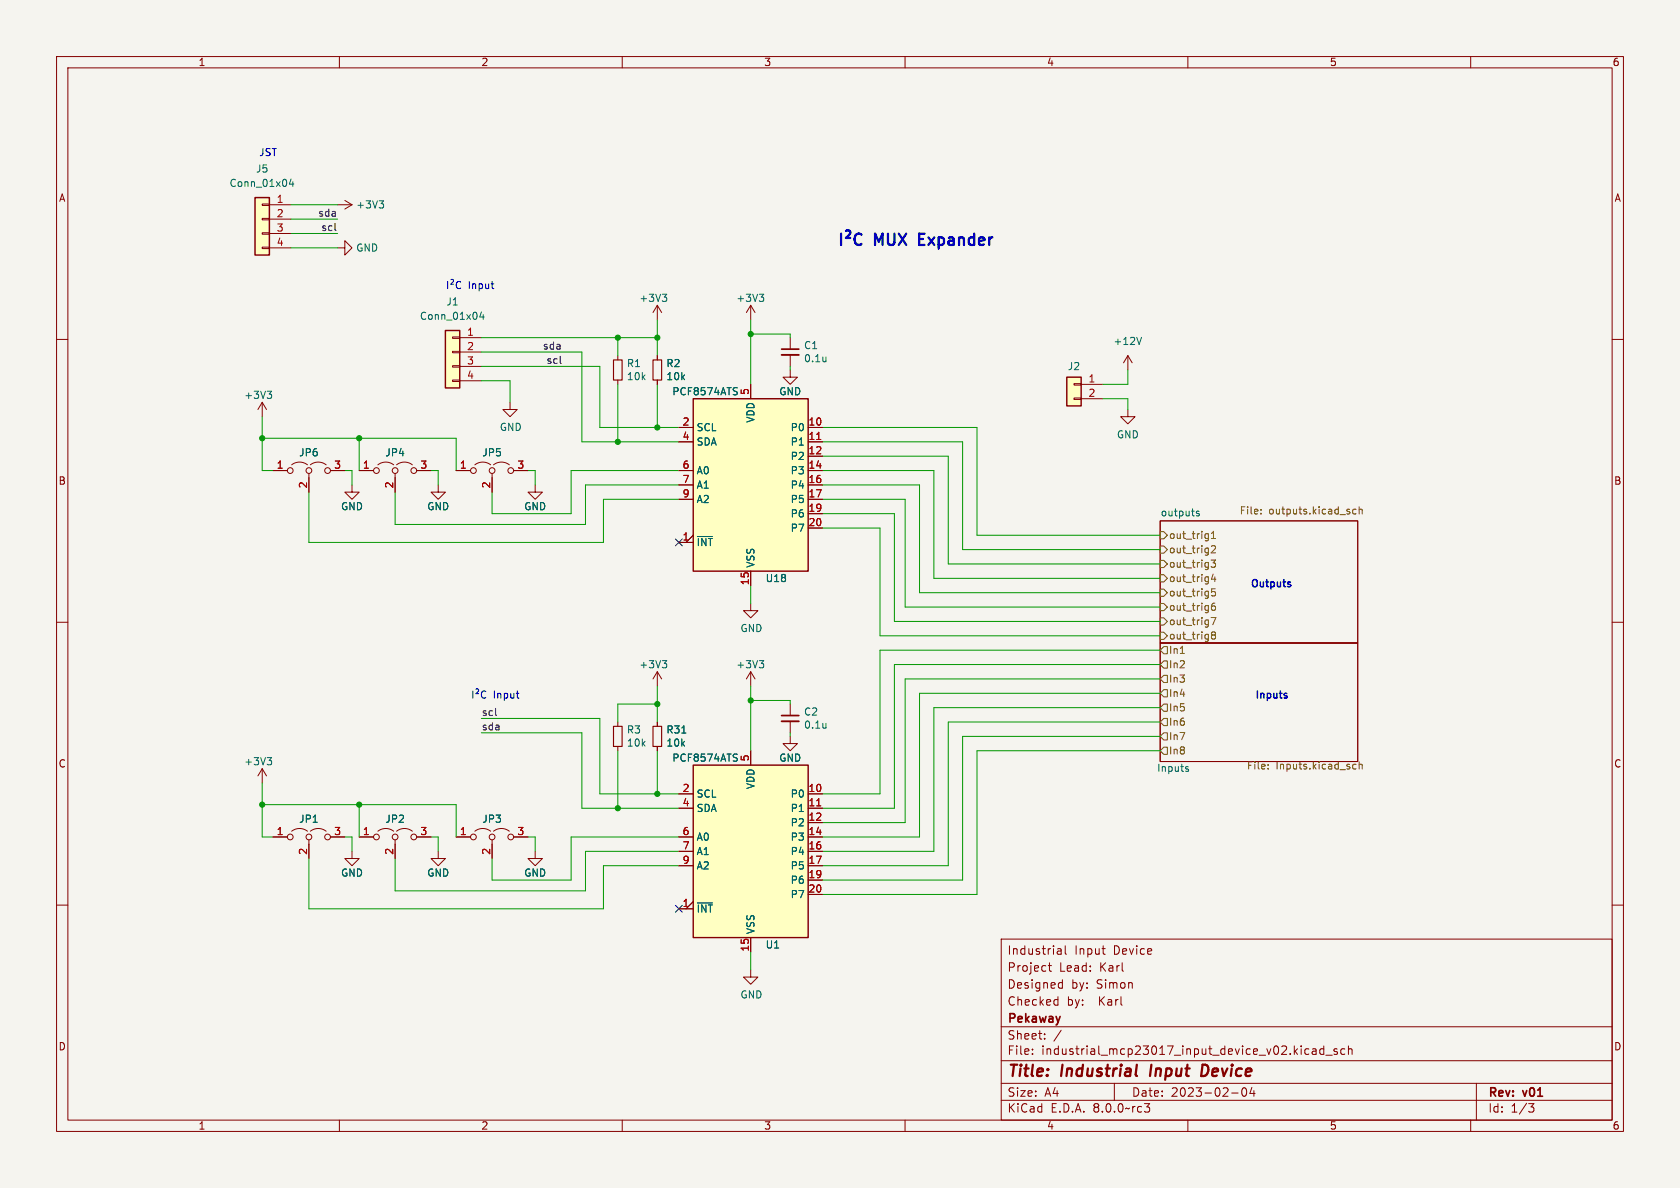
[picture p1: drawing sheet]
<svg xmlns="http://www.w3.org/2000/svg" width="297mm" height="210mm" viewBox="0 0 297 210" stroke-linecap="round" stroke-linejoin="round" font-family="sans-serif">
<path d="M0 0h297v210h-297z" fill="#f5f4ef" stroke="#f5f4ef" stroke-width=".18"/>
<g fill="none" stroke="#840000" stroke-width=".18">
<path d="M10 10h277v190h-277zM12 12h273v186h-273zM60 10v2M110 10v2M160 10v2M210 10v2M260 10v2M10 60h2M285 60h2M46.4 71.1l-.8 1.3M46.4 71.1v2.6M46.4 71.1l.7 1.3"/>
<path d="M205.1 92.1h34.9v21.6h-34.9zM10 110h2M205.1 113.7h34.9v20.9h-34.9zM285 110h2M10 160h2M285 160h2M177 166h108v32h-108zM185.3 170.7h.6M185.5 170.2v1.3l.4 .2M186.6 176.7l.4 .1M187 167.8h.5l.1 .9M187 168.6h.6"/>
<path d="M187 176.2v1.5M187 177.6l-.4 .1M187.4 173.7l.4 .1M187.6 168.1l-.6 .1M187.8 173.2v1.5M187.8 174.6l-.4 .1M188.3 167.2v1.3l.2 .2M194.8 167.7h.6M195.2 168.7h.2M60 198v2M110 198v2M160 198v2"/>
<path d="M177 194.5h108M177 191.5h108M177 187.5h108M177 181.5h108M182.5 186.3v.1M182.5 185.5v.1M184.7 183.6v.1M184.7 182.8v.1M187.6 182.1l-1.3 2M197 191.5v3M202.3 195.1h.9l-.5 .6 .5 .1v.5l-.2 .3h-.5M210 198v2"/>
<path d="M217.7 193.2h1.2M219.7 192.4l.2-.1a.81 .81 0 0 1 .6 .6 .81 .81 0 0 1-.3 .8l-.2 .1a.81 .81 0 0 1-.3-1.4zM221.3 192.2l-.3 1.1h.9M221.7 192.8v1M231.2 185.4l.2 .1M231.4 186.3l-.2 .1M232 185.5h.6l.1 .9M232.7 185.8h-.5a.29 .29 0 0 0-.2 .3 .29 .29 0 0 0 .2 .3l.5-.1M234 185.5l-.4-.1-.3 .3v.4l.2 .2h.5M234 184.9v1.5M234.4 186.5h1.1M236.4 185.5l-.4-.1-.2 .2 .1 .2 .5 .2v.3h-.6"/>
<path d="M237.7 185.5l-.4-.1-.3 .3v.4l.2 .2h.5M238.4 185.5l.2-.1 .4 .1v.9M238.4 184.9v1.5M260 198v2M261 191.5v6.5M270.2 195.1h1l-.5 .6 .4 .1 .1 .5-.3 .3h-.4"/>
</g>
<path d="M203.6 188.2l-.3 2M213.3 188.3l-.7-.1-.3 2h.5l.5-.3" fill="none" stroke="#840000" stroke-width=".4"/>
<g fill="none" stroke="#725600" stroke-width=".18">
<path d="M205.1 94h.6l.7 .6-.7 .7h-.6zM205.1 96.5h.6l.7 .7-.7 .6h-.6zM205.1 99.1h.6l.7 .6-.7 .6h-.6zM214.1 99h.8l-.4 .5 .3 .1v.6l-.2 .1-.5-.1M214.2 96.6l.4-.1 .3 .3-.8 .9h.8M214.2 95.2h.7M214.2 94.3l.3-.4v1.3M222.9 90.7v.2M222.9 90.1v.1M239.7 90.1l-.3-.1-.3 .3 .2 .5h.4M240.3 90.1l.2-.1 .3 .1v.8M240.3 89.6v1.3"/>
<path d="M205.1 111.8h.6l.7 .6-.7 .6h-.6zM205.1 109.2h.6l.7 .7-.7 .6h-.6zM205.1 106.7h.6l.7 .6-.7 .7h-.6zM205.1 104.1h.6l.7 .7-.7 .6h-.6zM205.1 101.6h.6l.7 .6-.7 .7h-.6zM205.7 119.4h.7v1.3h-.7l-.6-.7zM205.7 116.8h.7v1.3h-.7l-.6-.6zM205.7 114.3h.7v1.3h-.7l-.6-.7zM208.7 115.5h.7M214.1 109.2h.9l-.6 1.2M214.4 112.2l-.2-.2 .2-.3h.2l.3 .2-.3 .3M214.4 112.2l-.2 .3v.4l.2 .1 .4-.1 .1-.2-.1-.3-.2-.2"/>
<path d="M214.4 112.2h.2M214.5 101.5l-.3 .9h.8M214.8 106.6l-.4 .1a.86 .86 0 0 0 0 1.2l.4-.1 .1-.4-.3-.3-.3 .1-.1 .2M214.8 102v.8M214.8 104.1h-.6v.6l.1-.1h.5l.1 .2-.1 .4-.2 .2-.4-.2M205.7 127h.7v1.3h-.7l-.6-.7zM205.7 124.5h.7v1.2h-.7l-.6-.6zM205.7 129.5h.7v1.3h-.7l-.6-.6zM205.7 132.1h.7v1.3h-.7l-.6-.7zM205.7 121.9h.7v1.3h-.7l-.6-.6zM224.2 135.8v.1M224.2 135.2v.1"/>
<path d="M239.2 135.8l.2 .1h.3M239.7 135.2l-.3-.1-.2 .1M240.3 134.7v1.2M240.3 135.2l.2-.1 .3 .1v.7"/>
</g>
<path d="M47.2 69.2h.8l-.4 .4M47.8 69.6l.2 .3v.3l-.2 .2M212 90.4h-.3l-.2 .1 .1 .2 .4 .1v.3h-.5M209.8 135.9l.3 .1v.2l-.1 .2h-.3M209.8 135.5l.3 .1" fill="none" stroke="#006464" stroke-width=".18"/>
<path d="M45.1 34.9h2.5v10.2h-2.5z" fill="#ffffc2"/>
<g fill="none" stroke="#840000" stroke-width=".18">
<path d="M46.4 38.6h1.2v.3h-1.2zM46.4 36.1h1.2v.2h-1.2zM47.6 36.2h3.8M47.6 38.7h3.8M59.7 36.2h2.5M61 35.4l1.2 .8M62.2 36.2l-1.2 .8M46.4 43.7h1.2v.2h-1.2zM46.4 41.1h1.2v.3h-1.2zM47.6 41.3h3.8M47.6 43.8h3.8M59.7 43.8h1.3v-1.3l1.2 1.3-1.2 1.3v-1.3"/>
<path d="M116.2 54l-.8 1.2M116.2 54v2.5M116.2 54l.8 1.2M116.2 62.9v.7M116.2 67.2v.7M139.7 65.4v1.3h1.3l-1.3 1.2-1.3-1.2h1.3M48.3 148h2.5M51.6 146.9a2.26 2.26 0 0 1 2.8 0M54.6 148.5v3.3M54.9 146.9a2.26 2.26 0 0 1 2.8 0M58.4 148h2.6"/>
<circle cx="51.3" cy="148" r=".51"/>
<circle cx="54.6" cy="148" r=".51"/>
<circle cx="57.9" cy="148" r=".51"/>
</g>
<path d="M45.1 34.9h2.5v10.2h-2.5z" fill="none" stroke="#840000" stroke-width=".25"/>
<path d="M51.5 31.6l-.3 .9h.7M51.8 32.1v.9M67 35.5h.8l-.4 .5M67.6 36l.2 .2v.3l-.2 .3M117.1 52h.8l-.5 .5M117.6 52.5l.3 .2v.3l-.3 .3" fill="none" stroke="#006464" stroke-width=".18"/>
<path d="M115.4 63.6h1.6v3.6h-1.6z" fill="none" stroke="#840000" stroke-width=".2"/>
<path d="M78.7 58.4h2.6v10.2h-2.6z" fill="#ffffc2"/>
<g fill="none" stroke="#840000" stroke-width=".18">
<path d="M80 59.6h1.3v.2h-1.3zM81.3 59.7h3.8M132.7 54l-.7 1.2M132.7 54v2.5M132.7 54l.8 1.2M139.7 59.7v2M80 67.2h1.3v.2h-1.3zM80 64.6h1.3v.3h-1.3zM80 62.1h1.3v.3h-1.3zM81.3 62.2h3.8M81.3 64.8h3.8M81.3 67.3h3.8"/>
<path d="M109.2 62.9v.7M109.2 67.2v.7M139.7 62.7v2.1M199.4 72.4v1.3h1.3l-1.3 1.2-1.3-1.2h1.3M48.3 83.2h2.5M51.6 82.2a2.26 2.26 0 0 1 2.8 0M54.6 83.7v3.3M54.9 82.2a2.26 2.26 0 0 1 2.8 0M58.4 83.2h2.6M116.2 118.7v2.6M116.2 118.7l-.8 1.3M116.2 118.7l.8 1.3"/>
<path d="M132.7 106.7v1.3h1.3l-1.3 1.2-1.3-1.2h1.3M132.7 118.7v2.6M132.7 118.7l-.7 1.3M132.7 118.7l.8 1.3M46.4 135.9l-.8 1.3M46.4 135.9v2.5M46.4 135.9l.7 1.3M109.2 127.6v.8M109.2 132v.7M116.2 127.6v.8M116.2 132v.7M139.7 130.2v1.2h1.3l-1.3 1.3-1.3-1.3h1.3"/>
<path d="M139.7 124.5v2M139.7 127.5v2M62.2 150.5v1.3h1.3l-1.3 1.2-1.2-1.2h1.2M63.5 148h2.5M66.8 146.9a2.26 2.26 0 0 1 2.8 0M69.8 148.5v3.3M70.1 146.9a2.26 2.26 0 0 1 2.8 0M73.7 148h2.5M77.5 150.5v1.3h1.2l-1.2 1.2-1.3-1.2h1.3M80.6 148h2.6M83.9 146.9a2.26 2.26 0 0 1 2.8 0M87 148.5v3.3"/>
<path d="M87.2 146.9a2.26 2.26 0 0 1 2.8 0M90.8 148h2.5M94.6 150.5v1.3h1.3l-1.3 1.2-1.3-1.2h1.3"/>
<circle cx="51.3" cy="83.2" r=".51"/>
<circle cx="54.6" cy="83.2" r=".51"/>
<circle cx="57.9" cy="83.2" r=".51"/>
<circle cx="66.5" cy="148" r=".51"/>
<circle cx="69.9" cy="148" r=".51"/>
<circle cx="73.2" cy="148" r=".51"/>
<circle cx="83.7" cy="148" r=".51"/>
<circle cx="87" cy="148" r=".51"/>
<circle cx="90.3" cy="148" r=".51"/>
</g>
<path d="M78.7 58.4h2.6v10.2h-2.6z" fill="none" stroke="#840000" stroke-width=".25"/>
<g fill="none" stroke="#006464" stroke-width=".18">
<path d="M85.1 55.1l-.3 .9h.8M85.4 55.6v.9M134.2 52h.8l-.4 .5M134.8 52.5l.2 .2v.3l-.2 .3M146 63.1v.9M146 63.8v.1M117.1 116.8h.8l-.5 .5M117.6 117.3l.3 .2v.3l-.3 .3M134.2 116.8h.8l-.4 .5M134.8 117.3l.2 .2v.3l-.2 .3M47.2 133.9h.8l-.4 .5M47.8 134.4l.2 .3v.3l-.2 .2"/>
<path d="M120.5 129.6h.8M146 127.9v.8M146 128.6v.1"/>
</g>
<path d="M138.2 62.7h3M138.2 127.5h3" fill="none" stroke="#840000" stroke-width=".33"/>
<path d="M138.2 61.7h3M138.2 126.5h3" fill="none" stroke="#840000" stroke-width=".3"/>
<path d="M108.5 63.6h1.5v3.6h-1.5zM108.5 128.4h1.5v3.6h-1.5zM115.4 128.4h1.6v3.6h-1.6z" fill="none" stroke="#840000" stroke-width=".2"/>
<path d="M122.6 70.5h20.3v30.5h-20.3z" fill="#ffffc2"/>
<path d="M122.6 70.5h20.3v30.5h-20.3z" fill="none" stroke="#840000" stroke-width=".25"/>
<g fill="none" stroke="#840000" stroke-width=".18">
<path d="M120 75.6h2.6M120 78.1h2.6M132.7 67.9v2.6M142.9 75.6h2.5M142.9 78.1h2.5M120 95.9h2.6M120 83.2h2.6M120 85.7h2.6M120 88.3h2.6M122.6 94.6l-1.3 1.3M142.9 80.6h2.5M142.9 83.2h2.5"/>
<path d="M142.9 85.7h2.5M142.9 88.3h2.5M142.9 90.8h2.5M142.9 93.3h2.5M132.7 101v2.5M132.7 171.5v1.2h1.3l-1.3 1.3-1.3-1.3h1.3"/>
</g>
<path d="M130.1 69.2l.2 .2-.2 .4M130.2 68.5l.1 .1M123.3 94.8h2.6" fill="none" stroke="#006464" stroke-width=".18"/>
<path d="M144.4 77.7h.7" fill="none" stroke="#a90000" stroke-width=".18"/>
<path d="M122.6 135.3h20.3v30.4h-20.3z" fill="#ffffc2"/>
<path d="M122.6 135.3h20.3v30.4h-20.3z" fill="none" stroke="#840000" stroke-width=".25"/>
<g fill="none" stroke="#840000" stroke-width=".18">
<path d="M90.2 71.1v1.3h1.2l-1.2 1.3-1.3-1.3h1.3M62.2 85.7v1.3h1.3l-1.3 1.3-1.2-1.3h1.2M63.5 83.2h2.5M66.8 82.2a2.26 2.26 0 0 1 2.8 0M69.8 83.7v3.3M70.1 82.2a2.26 2.26 0 0 1 2.8 0M73.7 83.2h2.5M77.5 85.7v1.3h1.2l-1.2 1.3-1.3-1.3h1.3M80.6 83.2h2.6M83.9 82.2a2.26 2.26 0 0 1 2.8 0M87 83.7v3.3M87.2 82.2a2.26 2.26 0 0 1 2.8 0"/>
<path d="M90.8 83.2h2.5M94.6 85.7v1.3h1.3l-1.3 1.3-1.3-1.3h1.3M132.7 132.7v2.6M120 140.3h2.6M120 142.9h2.6M120 148h2.6M120 150.5h2.6M120 153h2.6M122.6 159.4l-1.3 1.3M142.9 140.3h2.5M142.9 142.9h2.5M142.9 145.4h2.5"/>
<path d="M142.9 148h2.5M142.9 150.5h2.5M142.9 153h2.5M142.9 155.6h2.5M142.9 158.1h2.5M120 160.7h2.6M132.7 165.7v2.6"/>
<circle cx="66.5" cy="83.2" r=".51"/>
<circle cx="69.9" cy="83.2" r=".51"/>
<circle cx="73.2" cy="83.2" r=".51"/>
<circle cx="83.7" cy="83.2" r=".51"/>
<circle cx="87" cy="83.2" r=".51"/>
<circle cx="90.3" cy="83.2" r=".51"/>
</g>
<path d="M130.1 134l.2 .2-.2 .4M130.2 133.3l.1 .1M123.3 159.6h2.6" fill="none" stroke="#006464" stroke-width=".18"/>
<path d="M144.4 142.5h.7" fill="none" stroke="#a90000" stroke-width=".18"/>
<path d="M188.6 66.7h2.5v5.1h-2.5z" fill="#ffffc2"/>
<g fill="none" stroke="#840000" stroke-width=".18">
<path d="M116.2 62.9v.7M116.2 67.2v.7M120 75.6h2.6M120 78.1h2.6M132.7 67.9v2.6M142.9 75.6h2.5M142.9 78.1h2.5M189.9 70.4h1.2v.2h-1.2zM189.9 67.8h1.2v.3h-1.2zM191.1 67.9h3.8M191.1 70.5h3.8M199.4 62.9l-.8 1.2"/>
<path d="M199.4 62.9v2.5M199.4 62.9l.8 1.2M48.3 83.2h2.5M54.6 84.5v2.5M58.4 83.2h2.6M63.5 83.2h2.5M69.8 84.5v2.5M73.7 83.2h2.5M80.6 83.2h2.6M87 84.5v2.5M90.8 83.2h2.5M120 95.9h2.6"/>
<path d="M120 83.2h2.6M120 85.7h2.6M120 88.3h2.6M122.6 94.6l-1.3 1.3M142.9 80.6h2.5M142.9 83.2h2.5M142.9 85.7h2.5M142.9 88.3h2.5M142.9 90.8h2.5M142.9 93.3h2.5M132.7 101v2.5M116.2 127.6v.8"/>
<path d="M116.2 132v.7M132.7 132.7v2.6M48.3 148h2.5M54.6 149.2v2.6M58.4 148h2.6M63.5 148h2.5M69.8 149.2v2.6M73.7 148h2.5M80.6 148h2.6M87 149.2v2.6M90.8 148h2.5M120 148h2.6"/>
<path d="M120 140.3h2.6M120 142.9h2.6M120 150.5h2.6M120 153h2.6M122.6 159.4l-1.3 1.3M142.9 148h2.5M142.9 140.3h2.5M142.9 142.9h2.5M142.9 145.4h2.5M142.9 150.5h2.5M142.9 153h2.5M142.9 155.6h2.5"/>
<path d="M142.9 158.1h2.5M120 160.7h2.6M132.7 165.7v2.6"/>
</g>
<path d="M188.6 66.7h2.5v5.1h-2.5z" fill="none" stroke="#840000" stroke-width=".25"/>
<path d="M201.8 59.6l-.4 1.3M130.1 69.2l.2 .2-.2 .4M130.2 68.5l.1 .1M123.3 94.8h2.6M120.5 129.6h.8M130.1 134l.2 .2-.2 .4M130.2 133.3l.1 .1M123.3 159.6h2.6" fill="none" stroke="#006464" stroke-width=".18"/>
<path d="M59.3 40.7l.1 .1M99.1 64.2l.1 .1M87.7 126.4l.1 .1" fill="none" stroke="#0f0f0f" stroke-width=".18"/>
<path d="M228.1 103.4v.3M227.5 123v.3" fill="none" stroke="#0000c2" stroke-width=".25"/>
<path d="M148.7 41.3v2M149.6 40.8l.4-.1a.4 .4 0 0 1 .2 .7l-.6 .7h.7M152.3 41.5a.8 .8 0 0 0-1 0 .8 .8 0 0 0-.2 .9 .75 .75 0 0 0 .4 .8 .75 .75 0 0 0 .8-.1M162.5 42.3h.7M163.5 41.3h-1v2h1" fill="none" stroke="#0000c2" stroke-width=".4"/>
<path d="M79.1 49.8v1.2M79.7 49.4h.3l.2 .2-.1 .2-.4 .4h.5M81.4 49.9a.6 .6 0 0 0-.8 .4 .6 .6 0 0 0 .6 .7l.2-.1M86.8 50.2h.5M87.2 51h.1M83.6 122.1v1.3M84.1 121.8h.3l.2 .2v.2l-.5 .4h.5M85.9 122.3a.6 .6 0 0 0-.9 .4 .6 .6 0 0 0 .6 .7l.3-.1M91.3 122.6h.5M91.6 123.4h.2" fill="none" stroke="#0000c2" stroke-width=".18"/>
<g fill="none" stroke="#009600" stroke-width=".18">
<path d="M51.4 36.2h8.3M51.4 38.7h8.3M51.4 41.3h8.3M51.4 43.8h8.3M85.1 59.7h31.1M109.2 59.7v3.2M116.2 56.5v6.4M132.7 56.5v11.4M132.7 59.1h7v.6M46.4 73.7v9.5h1.9M46.4 77.5h34.2v5.7M63.5 77.5v5.7"/>
<path d="M85.1 64.8h20.9v10.8h14M85.1 62.2h17.8v15.9h17.1M85.1 67.3h5.1v3.8M109.2 67.9v10.2M116.2 67.9v7.7M139.7 64.8v.6M145.4 75.6h27.3v19h32.4M145.4 78.1h24.8v19.1h34.9M194.9 70.5h4.5v1.9M199.4 65.4v2.5h-4.5M54.6 87v8.9h52.1v-7.6h13.3M61 83.2h1.2v2.5"/>
<path d="M76.2 83.2h1.3v2.5M93.3 83.2h1.3v2.5M120 85.7h-16.5v7h-33.7v-5.7M120 83.2h-19v7.6h-14v-3.8M145.4 88.3h14.6v19h45.1M145.4 90.8h12.7v19.1h47M145.4 85.7h17.2v19.1h42.5M145.4 83.2h19.7v19h40M145.4 93.3h10.2v19.1h49.5M145.4 80.6h22.2v19.1h37.5M132.7 103.5v3.2M205.1 117.5h-47v25.4h-12.7"/>
<path d="M205.1 114.9h-49.5v25.4h-10.2M46.4 138.4v9.6h1.9M85.1 129.5h17.8v13.4h17.1M85.1 127h20.9v13.3h14M109.2 132.7v10.2M116.2 124.5h-7v3.1M116.2 121.3v6.3M116.2 132.7v7.6M132.7 121.3v11.4M132.7 123.8h7v.7M139.7 129.5v.7M205.1 120h-45.1v25.4h-14.6"/>
<path d="M205.1 125.1h-40v25.4h-19.7M205.1 127.6h-37.5v25.4h-22.2M205.1 122.6h-42.5v25.4h-17.2M205.1 130.2h-34.9v25.4h-24.8M205.1 132.7h-32.4v25.4h-27.3M46.4 142.2h34.2v5.8M54.6 151.8v8.9h52.1v-7.7h13.3M61 148h1.2v2.5M63.5 142.2v5.8M76.2 148h1.3v2.5M93.3 148h1.3v2.5M120 148h-19v7.6h-14v-3.8"/>
<path d="M120 150.5h-16.5v7h-33.7v-5.7M132.7 168.3v3.2"/>
</g>
<path d="M119.4 95.3l1.2 1.2M120.6 95.3l-1.2 1.2M119.4 160l1.2 1.3M120.6 160l-1.2 1.3" fill="none" stroke="#000084" stroke-width=".18"/>
<path d="M144.4 77.7h.7M144.4 142.5h.7" fill="none" stroke="#a90000" stroke-width=".18"/>
<g fill="#009600" stroke="#009600" stroke-width=".18">
<circle cx="46.4" cy="142.2" r=".46"/>
<circle cx="63.5" cy="142.2" r=".46"/>
<circle cx="116.2" cy="124.5" r=".46"/>
<circle cx="116.2" cy="140.3" r=".46"/>
<circle cx="132.7" cy="123.8" r=".46"/>
<circle cx="116.2" cy="75.6" r=".46"/>
<circle cx="109.2" cy="59.7" r=".46"/>
<circle cx="116.2" cy="59.7" r=".46"/>
<circle cx="132.7" cy="59.1" r=".46"/>
<circle cx="109.2" cy="78.1" r=".46"/>
<circle cx="109.2" cy="142.9" r=".46"/>
<circle cx="63.5" cy="77.5" r=".46"/>
<circle cx="46.4" cy="77.5" r=".46"/>
</g>
<g font-size="2.8" fill="#0000c2">
<text x="154.8" y="43.6">MUX</text>
<text x="163.4" y="43.6">Expander</text>
</g>
<g font-size="2.8" fill="#840000">
<text x="178" y="190.9">Title:</text>
<text x="187.7" y="190.9">Industrial</text>
<text x="204.2" y="190.9">Input</text>
<text x="214" y="190.9">Device</text>
</g>
<g font-size="2.1" fill="#840000">
<text x="178" y="172">Project</text>
<text x="178" y="169">Industrial</text>
<text x="187.2" y="172">Lead:</text>
<text x="189.9" y="169">Input</text>
<text x="194.5" y="172">Karl</text>
<text x="196.9" y="169">Device</text>
<text x="178" y="178">Checked</text>
<text x="178" y="175">Designed</text>
<text x="188.6" y="178">by:</text>
<text x="189.4" y="175">by:</text>
<text x="193.9" y="175">Simon</text>
<text x="194.4" y="178">Karl</text>
<text x="178" y="184">Sheet:</text>
<text x="178" y="181.2">Pekaway</text>
<text x="178" y="186.7">File:</text>
<text x="184.1" y="186.7">industrial_mcp23017_input_device_v02.kicad_sch</text>
<text x="178" y="196.9">KiCad</text>
<text x="178" y="194.1">Size:</text>
<text x="184.7" y="194.1">A4</text>
<text x="185.7" y="196.9">E.D.A.</text>
<text x="193.3" y="196.9">8.0.0~rc3</text>
<text x="200" y="194.1">Date:</text>
<text x="207" y="194.1">2023-02-04</text>
<text x="263" y="194.3">Rev:</text>
<text x="263" y="196.9">Id:</text>
<text x="267.1" y="196.9">1/3</text>
<text x="269.4" y="194.3">v01</text>
</g>
<g font-size="1.8" fill="#840000">
<text x="35" y="11.9">1</text>
<text x="85" y="11.9">2</text>
<text x="135" y="11.9">3</text>
<text x="185" y="11.9">4</text>
<text x="235" y="11.9">5</text>
<text x="285" y="11.9">6</text>
<text x="10.3" y="35.9">A</text>
<text x="285.3" y="35.9">A</text>
<text x="10.3" y="85.9">B</text>
<text x="285.3" y="85.9">B</text>
<text x="10.3" y="135.9">C</text>
<text x="285.3" y="135.9">C</text>
<text x="10.3" y="185.9">D</text>
<text x="285.3" y="185.9">D</text>
<text x="35" y="199.9">1</text>
<text x="85" y="199.9">2</text>
<text x="135" y="199.9">3</text>
<text x="185" y="199.9">4</text>
<text x="235" y="199.9">5</text>
<text x="285" y="199.9">6</text>
</g>
<g font-size="1.8" fill="#0000c2">
<text x="45.7" y="27.7">JST</text>
<text x="82.8" y="51.2">Input</text>
<text x="220.8" y="103.9">Outputs</text>
<text x="87.2" y="123.6">Input</text>
<text x="221.7" y="123.6">Inputs</text>
</g>
<g font-size="1.8" fill="#006464">
<text x="40.5" y="33.2">Conn_01x04</text>
<text x="45.2" y="30.7">J5</text>
<text x="62.9" y="37.1">+3V3</text>
<text x="62.9" y="44.7">GND</text>
<text x="112.9" y="53.6">+3V3</text>
<text x="130.1" y="53.6">+3V3</text>
<text x="74.1" y="56.7">Conn_01x04</text>
<text x="78.8" y="54.2">J1</text>
<text x="110.7" y="65.1">R1</text>
<text x="117.7" y="65.1">R2</text>
<text x="142" y="61.9">C1</text>
<text x="142" y="64.2">0.1u</text>
<text x="188.7" y="65.6">J2</text>
<text x="196.7" y="61.2">+12V</text>
<text x="43.1" y="70.7">+3V3</text>
<text x="110.7" y="67.4">10k</text>
<text x="117.7" y="67.4">10k</text>
<text x="118.8" y="70.1">PCF8574ATS</text>
<text x="137.7" y="70.1">GND</text>
<text x="88.3" y="76.4">GND</text>
<text x="123.1" y="76.4">SCL</text>
<text x="133.6" y="74.8" transform="rotate(-90 133.6 74.8)">VDD</text>
<text x="139.7" y="76.4">P0</text>
<text x="197.4" y="77.7">GND</text>
<text x="52.8" y="80.9">JP6</text>
<text x="68" y="80.9">JP4</text>
<text x="85.2" y="80.9">JP5</text>
<text x="123.1" y="79">SDA</text>
<text x="139.7" y="79">P1</text>
<text x="139.7" y="81.5">P2</text>
<text x="123.1" y="84">A0</text>
<text x="123.1" y="86.6">A1</text>
<text x="123.1" y="89.1">A2</text>
<text x="139.7" y="84">P3</text>
<text x="139.7" y="86.6">P4</text>
<text x="139.7" y="89.1">P5</text>
<text x="60.2" y="90.4">GND</text>
<text x="75.4" y="90.4">GND</text>
<text x="92.6" y="90.4">GND</text>
<text x="139.7" y="91.7">P6</text>
<text x="139.7" y="94.2">P7</text>
<text x="205.1" y="91.4">outputs</text>
<text x="123.1" y="96.7">~{INT}</text>
<text x="133.6" y="100.5" transform="rotate(-90 133.6 100.5)">VSS</text>
<text x="135.3" y="103.1">U18</text>
<text x="130.8" y="111.9">GND</text>
<text x="112.9" y="118.3">+3V3</text>
<text x="130.1" y="118.3">+3V3</text>
<text x="110.7" y="129.9">R3</text>
<text x="117.7" y="129.9">R31</text>
<text x="142" y="126.7">C2</text>
<text x="142" y="129">0.1u</text>
<text x="43.1" y="135.5">+3V3</text>
<text x="110.7" y="132.2">10k</text>
<text x="117.7" y="132.2">10k</text>
<text x="118.8" y="134.8">PCF8574ATS</text>
<text x="137.7" y="134.8">GND</text>
<text x="204.5" y="136.5">Inputs</text>
<text x="123.1" y="141.2">SCL</text>
<text x="123.1" y="143.7">SDA</text>
<text x="133.6" y="139.6" transform="rotate(-90 133.6 139.6)">VDD</text>
<text x="139.7" y="141.2">P0</text>
<text x="139.7" y="143.7">P1</text>
<text x="52.8" y="145.6">JP1</text>
<text x="68" y="145.6">JP2</text>
<text x="85.2" y="145.6">JP3</text>
<text x="123.1" y="148.8">A0</text>
<text x="139.7" y="146.3">P2</text>
<text x="139.7" y="148.8">P3</text>
<text x="60.2" y="155.2">GND</text>
<text x="75.4" y="155.2">GND</text>
<text x="92.6" y="155.2">GND</text>
<text x="123.1" y="151.4">A1</text>
<text x="123.1" y="153.9">A2</text>
<text x="139.7" y="151.4">P4</text>
<text x="139.7" y="153.9">P5</text>
<text x="123.1" y="161.5">~{INT}</text>
<text x="139.7" y="156.4">P6</text>
<text x="139.7" y="159">P7</text>
<text x="133.6" y="165.2" transform="rotate(-90 133.6 165.2)">VSS</text>
<text x="135.3" y="167.9">U1</text>
<text x="130.8" y="176.7">GND</text>
</g>
<g font-size="1.8" fill="#a90000">
<text x="48.8" y="35.9">1</text>
<text x="48.8" y="38.5">2</text>
<text x="48.8" y="41">3</text>
<text x="48.8" y="43.6">4</text>
<text x="82.5" y="59.4">1</text>
<text x="82.5" y="62">2</text>
<text x="82.5" y="64.5">3</text>
<text x="82.5" y="67.1">4</text>
<text x="132.5" y="69.9" transform="rotate(-90 132.5 69.9)">5</text>
<text x="192.3" y="67.7">1</text>
<text x="192.3" y="70.2">2</text>
<text x="120.6" y="75.3">2</text>
<text x="120.6" y="77.9">4</text>
<text x="142.8" y="75.3">10</text>
<text x="142.8" y="77.9">11</text>
<text x="48.8" y="82.9">1</text>
<text x="59" y="82.9">3</text>
<text x="64.1" y="82.9">1</text>
<text x="74.2" y="82.9">3</text>
<text x="81.2" y="82.9">1</text>
<text x="91.4" y="82.9">3</text>
<text x="120.6" y="82.9">6</text>
<text x="142.8" y="80.4">12</text>
<text x="142.8" y="82.9">14</text>
<text x="54.4" y="86.4" transform="rotate(-90 54.4 86.4)">2</text>
<text x="69.6" y="86.4" transform="rotate(-90 69.6 86.4)">2</text>
<text x="86.7" y="86.4" transform="rotate(-90 86.7 86.4)">2</text>
<text x="120.6" y="85.5">7</text>
<text x="120.6" y="88">9</text>
<text x="142.8" y="85.5">16</text>
<text x="142.8" y="88">17</text>
<text x="120.6" y="95.6">1</text>
<text x="142.8" y="90.6">19</text>
<text x="142.8" y="93.1">20</text>
<text x="132.5" y="103.5" transform="rotate(-90 132.5 103.5)">15</text>
<text x="132.5" y="134.7" transform="rotate(-90 132.5 134.7)">5</text>
<text x="120.6" y="140.1">2</text>
<text x="120.6" y="142.6">4</text>
<text x="142.8" y="140.1">10</text>
<text x="142.8" y="142.6">11</text>
<text x="48.8" y="147.7">1</text>
<text x="59" y="147.7">3</text>
<text x="64.1" y="147.7">1</text>
<text x="74.2" y="147.7">3</text>
<text x="81.2" y="147.7">1</text>
<text x="91.4" y="147.7">3</text>
<text x="120.6" y="147.7">6</text>
<text x="142.8" y="145.2">12</text>
<text x="142.8" y="147.7">14</text>
<text x="54.4" y="151.2" transform="rotate(-90 54.4 151.2)">2</text>
<text x="69.6" y="151.2" transform="rotate(-90 69.6 151.2)">2</text>
<text x="86.7" y="151.2" transform="rotate(-90 86.7 151.2)">2</text>
<text x="120.6" y="150.2">7</text>
<text x="120.6" y="152.8">9</text>
<text x="142.8" y="150.2">16</text>
<text x="142.8" y="152.8">17</text>
<text x="142.8" y="155.3">19</text>
<text x="120.6" y="160.4">1</text>
<text x="142.8" y="157.9">20</text>
<text x="132.5" y="168.3" transform="rotate(-90 132.5 168.3)">15</text>
</g>
<g font-size="1.8" fill="#0f0f0f">
<text x="56.2" y="38.4">sda</text>
<text x="56.7" y="40.9">scl</text>
<text x="95.9" y="61.9">sda</text>
<text x="96.5" y="64.4">scl</text>
<text x="85.1" y="129.2">sda</text>
<text x="85.1" y="126.7">scl</text>
</g>
<g font-size="1.8" fill="#725600">
<text x="206.6" y="95.5">out_trig1</text>
<text x="219.1" y="91.3">File:</text>
<text x="224.3" y="91.3">outputs.kicad_sch</text>
<text x="206.6" y="98">out_trig2</text>
<text x="206.6" y="100.6">out_trig3</text>
<text x="206.6" y="105.6">out_trig5</text>
<text x="206.6" y="103.1">out_trig4</text>
<text x="206.6" y="113.3">out_trig8</text>
<text x="206.6" y="110.7">out_trig7</text>
<text x="206.6" y="108.2">out_trig6</text>
<text x="206.6" y="118.3">In2</text>
<text x="206.6" y="115.8">In1</text>
<text x="206.6" y="126">In5</text>
<text x="206.6" y="123.4">In4</text>
<text x="206.6" y="120.9">In3</text>
<text x="206.6" y="128.5">In6</text>
<text x="206.6" y="131">In7</text>
<text x="206.6" y="133.6">In8</text>
<text x="220.3" y="136.3">File:</text>
<text x="225.6" y="136.3">Inputs.kicad_sch</text>
</g>
</svg>
